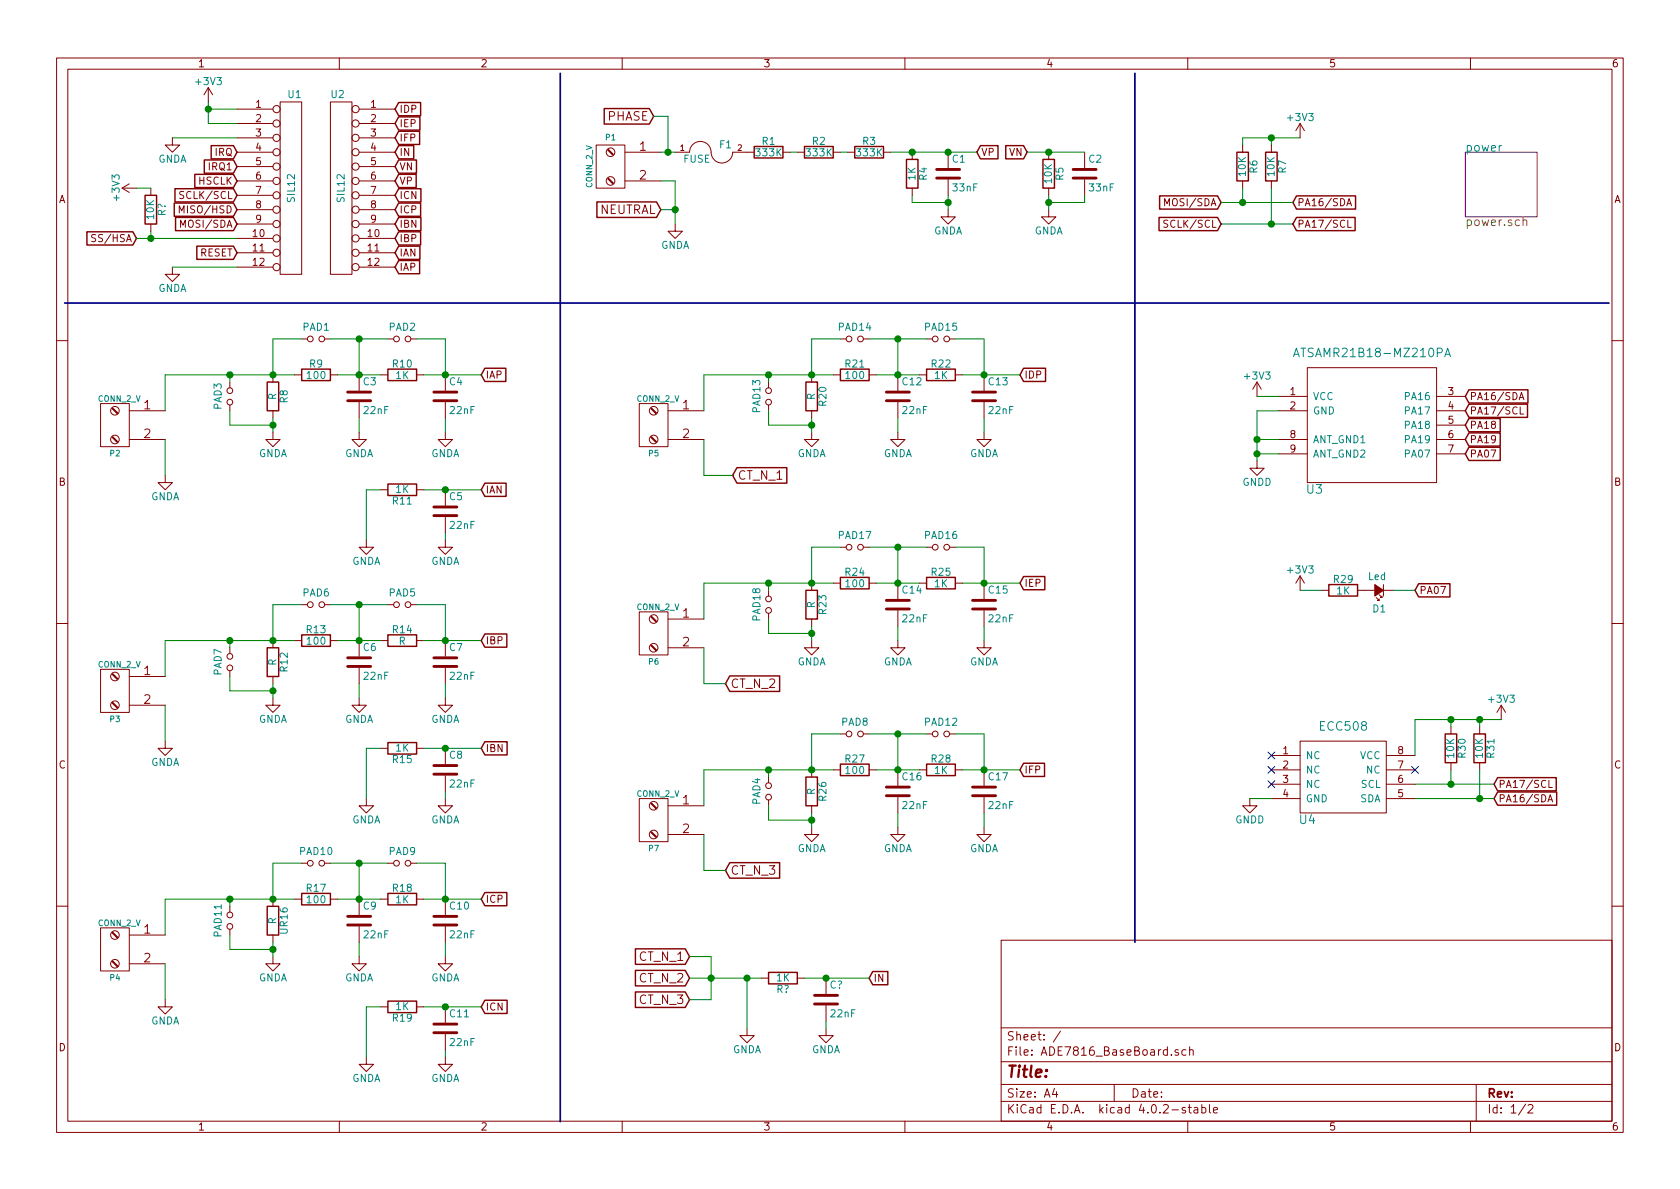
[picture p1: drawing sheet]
<svg xmlns="http://www.w3.org/2000/svg" width="297mm" height="210mm" viewBox="0 0 297 210" stroke-linecap="round" stroke-linejoin="round" font-family="sans-serif">
<g fill="none" stroke="#840000" stroke-width=".18">
<path d="M10 10.3h277v189.9h-277zM12 12.2h273v186.1h-273zM36.8 15.5l-.7 1.3M36.8 15.5v2.5M36.8 15.5l.8 1.3M41.9 19.3h6.4M49.5 18h3.8v30.5h-3.8zM58.4 18h3.8v30.5h-3.8zM60 10.3v1.9M63.5 19.3h6.3M110 10.3v1.9M160 10.3v1.9"/>
<path d="M210 10.3v1.9M260 10.3v1.9M21.6 33.3l1.3 .7M21.6 33.3h2.5M22.9 32.5l-1.3 .8M26.7 33.3v1.2M26.7 39.6v1.3M30.5 24.4v1.2h1.2l-1.2 1.3-1.3-1.3h1.3M31.7 37.7v-1.3l.4 .9 .4-.9v1.3M41.9 21.8h6.4M41.9 24.4h6.4M41.9 26.9h6.4"/>
<path d="M41.9 29.5h6.4M41.9 32h6.4M41.9 34.5h6.4M41.9 37.1h6.4M41.9 39.6h6.4M63.5 21.8h6.3M63.5 24.4h6.3M63.5 26.9h6.3M63.5 29.5h6.3M63.5 32h6.3M63.5 34.5h6.3M63.5 37.1h6.3"/>
<path d="M63.5 39.6h6.3M105.4 25.6h5.1v7.7h-5.1zM110.5 26.9h6.3M110.5 32h6.3M119.4 39.6v1.3h1.2l-1.2 1.3-1.3-1.3h1.3M119.4 26.9h2.5a1.93 1.93 0 0 1 2.1-1.9 1.93 1.93 0 0 1 1.8 2.2 1.91 1.91 0 0 0 2 1.6 1.91 1.91 0 0 0 1.7-1.9h3.8M138.4 26.9h1.3M141 26.9h1.2M147.3 26.9h1.3M149.9 26.9h1.2M156.2 26.9h1.3M161.3 26.9v1.3"/>
<path d="M161.3 33.3v1.2M167.6 37.1v1.2h1.3l-1.3 1.3-1.2-1.3h1.2M167.6 26.9v2.8M167.6 31.7v2.8M185.4 37.1v1.2h1.3l-1.3 1.3-1.3-1.3h1.3M185.4 26.9v1.3M185.4 33.3v1.2M191.8 26.9v2.8M191.8 31.7v2.8M219.7 25.6v1.3M219.7 32v1.3M224.8 25.6v1.3"/>
<path d="M224.8 32v1.3M229.9 21.8l-.8 1.3M229.9 21.8v2.6M229.9 21.8l.7 1.3M238.1 36.4l.4-1.3 .5 1.3M238.3 36h.5M238.3 38.9v1.3h.6M16.9 41.5l-.6 .1v.4l.5 .2 .1 .3-.2 .2h-.5M30.5 47.2v1.3h1.2l-1.2 1.3-1.3-1.3h1.3M41.9 42.2h6.4M41.9 44.7h6.4M41.9 47.2h6.4"/>
<path d="M53.3 59.9h1.1M57.4 59.9h1M63.5 42.2h6.3M63.5 44.7h6.3M63.5 47.2h6.3M68.6 59.9h1M72.6 59.9h1.1M148.6 59.9h1M152.7 59.9h1M163.8 59.9h1M167.9 59.9h1M10 60.2h2"/>
<path d="M17.8 71.4h5.1v7.6h-5.1zM22.9 72.6h6.3M22.9 77.7h6.3M40.6 67.6v1M40.6 71.6v1M48.3 76.4v1.3h1.2l-1.2 1.3-1.3-1.3h1.3M48.3 66.3v1.3M48.3 72.6v1.3M52.1 66.3h1.2M58.4 66.3h1.3M63.5 76.4v1.3h1.3l-1.3 1.3-1.3-1.3h1.3M63.5 66.3v2.8"/>
<path d="M63.5 71.1v2.8M67.3 66.3h1.3M73.7 66.3h1.2M78.7 76.4v1.3h1.3l-1.3 1.3-1.2-1.3h1.2M78.7 66.3v2.8M78.7 71.1v2.8M113 71.4h5.1v7.6h-5.1zM118.1 72.6h6.4M118.1 77.7h6.4M135.9 67.6v1M135.9 71.6v1M143.5 76.4v1.3h1.3l-1.3 1.3-1.3-1.3h1.3"/>
<path d="M143.5 66.3v1.3M143.5 72.6v1.3M147.3 66.3h1.3M153.7 66.3h1.2M158.7 76.4v1.3h1.3l-1.3 1.3-1.2-1.3h1.2M158.7 66.3v2.8M158.7 71.1v2.8M162.6 66.3h1.2M168.9 66.3h1.3M174 76.4v1.3h1.3l-1.3 1.3-1.3-1.3h1.3M174 66.3v2.8M174 71.1v2.8"/>
<path d="M222.2 67.6l-.7 1.2M222.2 67.6v2.5M222.2 67.6l.8 1.2M226.1 72.6h5M226.1 77.7h5M226.1 70.1h5M231.1 65h22.9v20.3h-22.9zM254 72.6h5.1M254 77.7h5.1M254 70.1h5.1M254 75.2h5.1M268.6 70.7l.4-1.3 .4 1.3"/>
<path d="M268.7 70.3h.6M268.8 72v1.2h.6M285 60.2h2M29.2 84.1v1.2h1.3l-1.3 1.3-1.3-1.3h1.3M64.8 95.5v1.3h1.2l-1.2 1.2-1.3-1.2h1.3M67.3 86.6h1.3M73.7 86.6h1.2M78.7 95.5v1.3h1.3l-1.3 1.2-1.2-1.2h1.2M78.7 86.6v2.8M78.7 91.4v2.8M148.6 96.8h1M152.7 96.8h1"/>
<path d="M163.8 96.8h1M167.9 96.8h1M222.2 81.5v1.3h1.3l-1.3 1.3-1.2-1.3h1.2M226.1 80.3h5M254 80.3h5.1M10 110.3h2M17.8 118.4h5.1v7.6h-5.1zM22.9 119.6h6.3M40.6 114.5v1.1M40.6 118.6v1M48.3 113.3v1.2M48.3 119.6v1.3"/>
<path d="M52.1 113.3h1.2M53.3 106.9h1.1M57.4 106.9h1M58.4 113.3h1.3M63.5 113.3v2.8M63.5 118.1v2.8M67.3 113.3h1.3M68.6 106.9h1M72.6 106.9h1.1M73.7 113.3h1.2M78.7 113.3v2.8M78.7 118.1v2.8"/>
<path d="M113 108.2h5.1v7.6h-5.1zM118.1 109.5h6.4M118.1 114.5h6.4M135.9 104.4v1M135.9 108.5v1M143.5 113.3v1.2h1.3l-1.3 1.3-1.3-1.3h1.3M143.5 103.1v1.3M143.5 109.5v1.2M147.3 103.1h1.3M153.7 103.1h1.2M158.7 113.3v1.2h1.3l-1.3 1.3-1.2-1.3h1.2M158.7 103.1v2.8"/>
<path d="M158.7 107.9v2.8M162.6 103.1h1.2M168.9 103.1h1.3M174 113.3v1.2h1.3l-1.3 1.3-1.3-1.3h1.3M174 103.1v2.8M174 107.9v2.8M229.9 101.8v2.6M229.9 101.8l-.8 1.3M229.9 101.8l.7 1.3M233.7 104.4h1.2M240 104.4h3.1M243.3 105.7l.5 .5h-.2h.2v-.3"/>
<path d="M243.8 105.2l.5 .5h-.2h.2v-.3M244.6 104.4h1.8M244.6 103.4v2M285 110.3h2M22.9 124.7h6.3M29.2 131.1v1.2h1.3l-1.3 1.3-1.3-1.3h1.3M48.3 123.4v1.3h1.2l-1.2 1.3-1.3-1.3h1.3M63.5 123.4v1.3h1.3l-1.3 1.3-1.3-1.3h1.3M67.3 132.3h1.3M73.7 132.3h1.2M78.7 123.4v1.3h1.3l-1.3 1.3-1.2-1.3h1.2M78.7 132.3v2.8"/>
<path d="M78.7 137.2v2.7M135.9 137.4v1M143.5 136.1v1.3M147.3 136.1h1.3M148.6 129.8h1M152.7 129.8h1M153.7 136.1h1.2M158.7 136.1v2.8M162.6 136.1h1.2M163.8 129.8h1M167.9 129.8h1M168.9 136.1h1.3"/>
<path d="M174 136.1v2.8M224.8 136.1h5.1M224.8 133.6h5.1M224.8 138.7h5.1M229.9 131.1h15.2v12.7h-15.2zM245.1 136.1h5.1M245.1 133.6h5.1M245.1 138.7h5.1M256.5 128.5v1.3M256.5 134.9v1.2M261.6 128.5v1.3M261.6 134.9v1.2"/>
<path d="M265.4 124.7l-.7 1.3M265.4 124.7v2.5M265.4 124.7l.8 1.3M273.9 138v1.3h.6M48.3 159v1.3M52.1 159h1.2M53.3 152.6h1.1M57.4 152.6h1M58.4 159h1.3M63.5 159v2.8M64.8 141.2v1.3h1.2l-1.2 1.3-1.3-1.3h1.3M67.3 159h1.3"/>
<path d="M68.6 152.6h1M72.6 152.6h1.1M73.7 159h1.2M78.7 141.2v1.3h1.3l-1.3 1.3-1.2-1.3h1.2M78.7 159v2.8M113 141.2h5.1v7.6h-5.1zM118.1 142.5h6.4M118.1 147.6h6.4M135.9 141.5v1M143.5 146.3v1.3h1.3l-1.3 1.2-1.3-1.2h1.3M143.5 142.5v1.3M158.7 146.3v1.3h1.3l-1.3 1.2-1.2-1.2h1.2"/>
<path d="M158.7 141v2.8M174 146.3v1.3h1.3l-1.3 1.2-1.3-1.2h1.3M174 141v2.8M221 141.2v1.3h1.2l-1.2 1.3-1.3-1.3h1.3M224.8 141.2h5.1M245.1 141.2h5.1M273.7 141.8l.4-1.3 .4 1.3M273.8 141.4h.6M10 160.2h2M17.8 164.1h5.1v7.6h-5.1zM22.9 165.3h6.3M22.9 170.4h6.3"/>
<path d="M29.2 176.8v1.2h1.3l-1.3 1.3-1.3-1.3h1.3M40.6 160.3v1M40.6 164.3v1M48.3 169.2v1.2h1.2l-1.2 1.3-1.3-1.3h1.3M48.3 165.3v1.3M63.5 169.2v1.2h1.3l-1.3 1.3-1.3-1.3h1.3M63.5 163.8v2.8M67.3 178h1.3M73.7 178h1.2M78.7 169.2v1.2h1.3l-1.3 1.3-1.2-1.3h1.2M78.7 163.8v2.8M78.7 178v2.8"/>
<path d="M134.6 173h1.3M141 173h1.2M146 173v2.8M146 177.8v2.8M177 166.3h108v32h-108zM285 160.2h2M60 198.3v1.9M64.8 186.9v1.3h1.2l-1.2 1.3-1.3-1.3h1.3M78.7 186.9v1.3h1.3l-1.3 1.3-1.2-1.3h1.2M78.7 182.9v2.8M110 198.3v1.9M132.1 181.9v1.2h1.2l-1.2 1.3-1.3-1.3h1.3"/>
<path d="M146 181.9v1.2h1.3l-1.3 1.3-1.2-1.3h1.2M160 198.3v1.9M177 194.8h108M177 191.8h108M177 187.8h108M177 181.8h108M186.4 192.5l-.3 1h.9M186.8 193v1M187.5 182.3l-1.3 2M197 191.8v3M208.3 185.7a.37 .37 0 0 0-.6 .1l.1 .2 .5 .2 .1 .1-.2 .3-.5-.1M209.6 195.9a.37 .37 0 0 0-.6 .1l.1 .3 .5 .1 .1 .1-.3 .3-.4-.1"/>
<path d="M209.7 185.7l-.5-.1-.2 .3v.6l.2 .1 .5-.1M210 198.3v1.9M210.1 195.8h.5M210.3 195.3v1.3l.3 .2M210.3 185.7l.2-.1 .4 .1 .1 .9M210.3 185.1v1.5M211.2 195.9h.5l.1 .9M211.8 196.2l-.5 .1-.2 .2 .2 .3 .5-.1M212.5 195.9l.4-.1 .3 .3-.1 .6h-.6M212.5 195.3v1.5M213.8 195.3v1.3l.2 .2M214.6 196.3l.7-.1-.1-.3-.4-.1-.2 .2v.7h.6"/>
<path d="M260 198.3v1.9M261 191.8v6.5M269.7 195.2l-1.2 2M270.2 195.5l.2-.2h.4l.2 .5-.9 1h.9"/>
<circle cx="48.9" cy="19.3" r=".63"/>
<circle cx="62.9" cy="19.3" r=".63"/>
<circle cx="48.9" cy="39.6" r=".63"/>
<circle cx="48.9" cy="29.5" r=".63"/>
<circle cx="48.9" cy="21.8" r=".63"/>
<circle cx="48.9" cy="26.9" r=".63"/>
<circle cx="48.9" cy="32" r=".63"/>
<circle cx="48.9" cy="37.1" r=".63"/>
<circle cx="48.9" cy="24.4" r=".63"/>
<circle cx="48.9" cy="34.5" r=".63"/>
<circle cx="62.9" cy="21.8" r=".63"/>
<circle cx="62.9" cy="37.1" r=".63"/>
<circle cx="62.9" cy="29.5" r=".63"/>
<circle cx="62.9" cy="39.6" r=".63"/>
<circle cx="62.9" cy="24.4" r=".63"/>
<circle cx="62.9" cy="26.9" r=".63"/>
<circle cx="62.9" cy="32" r=".63"/>
<circle cx="62.9" cy="34.5" r=".63"/>
<circle cx="107.9" cy="26.9" r=".76"/>
<circle cx="107.9" cy="32" r=".76"/>
<circle cx="48.9" cy="42.2" r=".63"/>
<circle cx="48.9" cy="47.2" r=".63"/>
<circle cx="48.9" cy="44.7" r=".63"/>
<circle cx="54.9" cy="59.9" r=".51"/>
<circle cx="56.9" cy="59.9" r=".51"/>
<circle cx="62.9" cy="44.7" r=".63"/>
<circle cx="62.9" cy="47.2" r=".63"/>
<circle cx="62.9" cy="42.2" r=".63"/>
<circle cx="70.1" cy="59.9" r=".51"/>
<circle cx="72.1" cy="59.9" r=".51"/>
<circle cx="150.1" cy="59.9" r=".51"/>
<circle cx="152.1" cy="59.9" r=".51"/>
<circle cx="165.4" cy="59.9" r=".51"/>
<circle cx="167.4" cy="59.9" r=".51"/>
<circle cx="20.3" cy="77.7" r=".76"/>
<circle cx="20.3" cy="72.6" r=".76"/>
<circle cx="40.6" cy="71.1" r=".51"/>
<circle cx="40.6" cy="69.1" r=".51"/>
<circle cx="115.6" cy="72.6" r=".76"/>
<circle cx="115.6" cy="77.7" r=".76"/>
<circle cx="135.9" cy="69.1" r=".51"/>
<circle cx="135.9" cy="71.1" r=".51"/>
<circle cx="150.1" cy="96.8" r=".51"/>
<circle cx="152.1" cy="96.8" r=".51"/>
<circle cx="165.4" cy="96.8" r=".51"/>
<circle cx="167.4" cy="96.8" r=".51"/>
<circle cx="20.3" cy="119.6" r=".76"/>
<circle cx="40.6" cy="118.1" r=".51"/>
<circle cx="40.6" cy="116.1" r=".51"/>
<circle cx="54.9" cy="106.9" r=".51"/>
<circle cx="56.9" cy="106.9" r=".51"/>
<circle cx="70.1" cy="106.9" r=".51"/>
<circle cx="72.1" cy="106.9" r=".51"/>
<circle cx="115.6" cy="109.5" r=".76"/>
<circle cx="115.6" cy="114.5" r=".76"/>
<circle cx="135.9" cy="107.9" r=".51"/>
<circle cx="135.9" cy="105.9" r=".51"/>
<circle cx="20.3" cy="124.7" r=".76"/>
<circle cx="135.9" cy="138.9" r=".51"/>
<circle cx="150.1" cy="129.8" r=".51"/>
<circle cx="152.1" cy="129.8" r=".51"/>
<circle cx="165.4" cy="129.8" r=".51"/>
<circle cx="167.4" cy="129.8" r=".51"/>
<circle cx="54.9" cy="152.6" r=".51"/>
<circle cx="56.9" cy="152.6" r=".51"/>
<circle cx="70.1" cy="152.6" r=".51"/>
<circle cx="72.1" cy="152.6" r=".51"/>
<circle cx="115.6" cy="142.5" r=".76"/>
<circle cx="115.6" cy="147.6" r=".76"/>
<circle cx="135.9" cy="141" r=".51"/>
<circle cx="20.3" cy="165.3" r=".76"/>
<circle cx="20.3" cy="170.4" r=".76"/>
<circle cx="40.6" cy="163.8" r=".51"/>
<circle cx="40.6" cy="161.8" r=".51"/>
</g>
<g fill="none" stroke="#840000" stroke-width=".25">
<path d="M70.5 18.1h3.9v2.4h-3.9l-.7-1.2zM106.8 19.2h8l.8 1.4-.8 1.3h-8zM25.7 34.5h2v5.1h-2zM30.8 35.9h10.5l.6 1.2-.6 1.1h-10.5zM30.9 33.4h10.4l.6 1.1-.6 1.2h-10.4zM31 38.4h10.3l.6 1.2-.6 1.2h-10.3zM34.4 30.8h6.9l.6 1.2-.6 1.2h-6.9zM36.1 28.3h5.2l.6 1.2-.6 1.1h-5.2zM37.3 25.7h4l.6 1.2-.6 1.2h-4zM70.5 20.7h3.7v2.3h-3.7l-.7-1.2zM70.5 23.2h3.7v2.3h-3.7l-.7-1.1zM70.5 25.7h2.7v2.4h-2.7l-.7-1.2z"/>
<path d="M70.5 28.3h3.1v2.3h-3.1l-.7-1.1zM70.5 30.8h3.1v2.4h-3.1l-.7-1.2zM70.5 33.4h3.9v2.3h-3.9l-.7-1.2zM70.5 35.9h3.9v2.3h-3.9l-.7-1.1zM70.5 38.4h3.9v2.4h-3.9l-.7-1.2zM105.5 35.7h10.6l.7 1.4-.7 1.3h-10.6zM133.3 25.9h5.1v2h-5.1zM142.2 25.9h5.1v2h-5.1zM151.1 25.9h5.1v2h-5.1zM160.3 28.2h2v5.1h-2zM173.4 25.7h3.1v2.4h-3.1l-.7-1.2zM177.8 25.7h3.2l.6 1.2-.6 1.2h-3.2z"/>
<path d="M184.4 28.2h2v5.1h-2zM204.9 38.4h10.4l.6 1.2-.6 1.2h-10.4zM205 34.6h10.3l.6 1.2-.6 1.2h-10.3zM218.7 26.9h2v5.1h-2zM223.8 26.9h2v5.1h-2zM229.2 34.6h10.5v2.4h-10.5l-.6-1.2zM229.2 38.4h10.4v2.4h-10.4l-.6-1.2zM15.4 41h8.1l.6 1.2-.6 1.1h-8.1zM34.8 43.5h6.5l.6 1.2-.6 1.2h-6.5zM70.5 41h3.9v2.3h-3.9l-.7-1.1zM70.5 43.5h3.7v2.4h-3.7l-.7-1.2zM70.5 46.1h3.7v2.3h-3.7l-.7-1.2z"/>
<path d="M47.2 67.6h2.1v5h-2.1zM53.3 65.3h5.1v2h-5.1zM68.6 65.3h5.1v2h-5.1zM85.7 65.1h3.7v2.4h-3.7l-.6-1.2zM142.5 67.6h2v5h-2zM148.6 65.3h5.1v2h-5.1zM163.8 65.3h5.1v2h-5.1zM181 65.1h3.9v2.4h-3.9l-.7-1.2zM259.7 68.9h10.5v2.4h-10.5l-.6-1.2zM259.7 71.5h10.4v2.3h-10.4l-.6-1.2zM259.7 74h5.6v2.3h-5.6l-.6-1.1zM259.7 76.5h5.6v2.4h-5.6l-.6-1.2z"/>
<path d="M259.7 79.1h5.6v2.3h-5.6l-.6-1.1zM68.6 85.6h5.1v2h-5.1zM85.7 85.4h3.8v2.4h-3.8l-.6-1.2zM130.3 82.7h8.8v2.7h-8.8l-.8-1.3zM47.2 114.5h2.1v5.1h-2.1zM53.3 112.3h5.1v2h-5.1zM68.6 112.3h5.1v2h-5.1zM85.7 112.1h3.9v2.3h-3.9l-.6-1.1zM129 119.5h8.8v2.8h-8.8l-.7-1.4zM142.5 104.4h2v5.1h-2zM148.6 102.1h5.1v2h-5.1zM163.8 102.1h5.1v2h-5.1z"/>
<path d="M181 101.9h3.7v2.4h-3.7l-.7-1.2zM234.9 103.4h5.1v2h-5.1zM250.8 103.2h5.6v2.4h-5.6l-.6-1.2zM68.6 131.3h5.1v2h-5.1zM85.7 131.2h4v2.3h-4l-.6-1.2zM142.5 137.4h2v5.1h-2zM148.6 135.1h5.1v2.1h-5.1zM163.8 135.1h5.1v2.1h-5.1zM181 135h3.7v2.3h-3.7l-.7-1.2zM255.5 129.8h2.1v5.1h-2.1zM260.6 129.8h2v5.1h-2zM264.8 137.5h10.4v2.3h-10.4l-.6-1.1z"/>
<path d="M53.3 158h5.1v2h-5.1zM68.6 158h5.1v2h-5.1zM85.7 157.8h3.9v2.4h-3.9l-.6-1.2zM129 152.5h8.8v2.8h-8.8l-.7-1.4zM264.8 140h10.4v2.4h-10.4l-.6-1.2zM47.2 160.3h2.1v5h-2.1zM68.6 177h5.1v2.1h-5.1zM85.7 176.9h4v2.3h-4l-.6-1.2zM112.3 167.8h8.9l.7 1.4-.7 1.3h-8.9zM112.3 171.6h8.9l.7 1.4-.7 1.3h-8.9zM112.3 175.4h8.9l.7 1.4-.7 1.3h-8.9zM135.9 172h5.1v2h-5.1z"/>
<path d="M154.3 171.8h2.7v2.3h-2.7l-.6-1.1z"/>
</g>
<g fill="none" stroke="#840000" stroke-width=".51">
<path d="M165.6 31.5h4.1M165.6 30h4.1M189.7 31.5h4.1M189.7 30h4.1M61.5 70.9h4M61.5 69.3h4M76.7 70.9h4.1M76.7 69.3h4.1M156.7 70.9h4.1M156.7 69.3h4.1M172 70.9h4M172 69.3h4"/>
<path d="M76.7 91.2h4.1M76.7 89.7h4.1M61.5 117.9h4M61.5 116.3h4M76.7 117.9h4.1M76.7 116.3h4.1M156.7 107.7h4.1M156.7 106.2h4.1M172 107.7h4M172 106.2h4M76.7 136.9h4.1M76.7 135.4h4.1"/>
<path d="M156.7 139.2h4.1M172 139.2h4M156.7 140.7h4.1M172 140.7h4M61.5 163.6h4M61.5 162h4M76.7 163.6h4.1M76.7 162h4.1M144 177.5h4.1M144 176h4.1M76.7 182.6h4.1M76.7 181.1h4.1"/>
</g>
<g fill="#840000" stroke="#840000" stroke-width=".18">
<path d="M19.8 77.3l.1-.1 .9 .9-.1 .1z"/>
<path d="M19.8 72.3l.1-.2 .9 .9-.1 .1z"/>
<path d="M19.8 124.3l.1-.1 .9 .9-.1 .1z"/>
<path d="M19.8 119.2l.1-.1 .9 .9-.1 .1z"/>
<path d="M107.4 31.6l.2-.1 .9 .9-.2 .1z"/>
<path d="M107.6 26.4l.9 .9-.2 .1-.9-.9z"/>
<path d="M19.8 170l.1-.1 .9 .9-.1 .1z"/>
<path d="M19.8 165l.1-.2 .9 .9-.1 .2z"/>
<path d="M115.1 77.3l.1-.1 .9 .9-.1 .1z"/>
<path d="M115.1 72.3l.1-.2 .9 .9-.1 .1z"/>
<path d="M115.1 114.2l.1-.2 .9 .9-.1 .2z"/>
<path d="M115.1 109.1l.1-.1 .9 .8-.1 .2z"/>
<path d="M115.1 147.2l.1-.1 .9 .8-.1 .2z"/>
<path d="M115.1 142.1l.1-.1 .9 .9-.1 .1z"/>
<path d="M243.1 103.4l1.5 1-1.5 1z"/>
</g>
<path d="M228.7 63.1l.5-1.5 .5 1.5M228.8 62.7h.8M255.4 63.1l.6-1.5 .5 1.5M255.6 62.7h.7" fill="none" stroke="#008484" stroke-width=".18"/>
<path d="M224.2 133l1.2 1.2M224.2 135.5l1.2 1.2M224.2 138.1l1.2 1.2M225.4 133l-1.2 1.2M225.4 135.5l-1.2 1.2M225.4 138.1l-1.2 1.2M249.6 135.5l1.2 1.2M250.8 135.5l-1.2 1.2" fill="none" stroke="#000084" stroke-width=".18"/>
<path d="M259.1 26.9h12.7v11.4h-12.7z" fill="none" stroke="#840084" stroke-width=".18"/>
<path d="M269.3 39h.1a.36 .36 0 0 1 .6 .1v.8" fill="none" stroke="#848400" stroke-width=".18"/>
<g fill="none" stroke="#008400" stroke-width=".18">
<path d="M36.8 19.3h5.1M36.8 18v3.8h5.1M24.1 33.3h2.6M30.5 24.4h11.4M115.6 20.6h2.5v6.3M116.8 26.9h2.6M116.8 32h2.6v7.6M116.8 37.1h2.6M139.7 26.9h1.3M148.6 26.9h1.3M157.5 26.9h15.2M161.3 34.5v1.3h6.3"/>
<path d="M167.6 34.5v2.6M181.6 26.9h10.2M185.4 34.5v2.6M191.8 34.5v1.3h-6.4M215.9 35.8h12.7M215.9 39.6h12.7M219.7 33.3v2.5M224.8 24.4v1.2M224.8 33.3v6.3M229.9 24.4h-10.2v1.2M24.1 42.2h17.8M26.7 40.9v1.3"/>
<path d="M30.5 47.2h11.4M53.3 59.9h-5v6.4M58.4 59.9h10.2M63.5 59.9v6.4M73.7 59.9h5v6.4M148.6 59.9h-5.1v6.4M153.7 59.9h10.1M158.7 59.9v6.4M168.9 59.9h5.1v6.4M29.2 77.7v6.4M40.6 72.6v2.6h7.7M40.6 66.3v1.3"/>
<path d="M48.3 73.9v2.5M52.1 66.3h-22.9v6.3M59.7 66.3h7.6M63.5 73.9v2.5M74.9 66.3h10.2M78.7 73.9v2.5M124.5 77.7v6.4h5M135.9 72.6v2.6h7.6M135.9 66.3v1.3M143.5 73.9v2.5M147.3 66.3h-22.8v6.3M154.9 66.3h7.7"/>
<path d="M158.7 73.9v2.5M170.2 66.3h10.1M174 73.9v2.5M222.2 70.1h3.9M222.2 77.7h3.9M226.1 72.6h-3.9v8.9M67.3 86.6h-2.5v8.9M74.9 86.6h10.2M78.7 94.2v1.3M148.6 96.8h-5.1v6.3M153.7 96.8h10.1M158.7 96.8v6.3"/>
<path d="M168.9 96.8h5.1v6.3M222.2 80.3h3.9M40.6 113.3v1.2M40.6 119.6v2.6h7.7M52.1 113.3h-22.9v6.3M53.3 106.9h-5v6.4M58.4 106.9h10.2M59.7 113.3h7.6M63.5 106.9v6.4M73.7 106.9h5v6.4M74.9 113.3h10.2M124.5 114.5v6.4h3.8"/>
<path d="M135.9 103.1v1.3M135.9 109.5v2.5h7.6M143.5 110.7v2.6M147.3 103.1h-22.8v6.4M154.9 103.1h7.7M158.7 110.7v2.6M170.2 103.1h10.1M174 110.7v2.6M229.9 104.4h3.8M246.4 104.4h3.8M29.2 124.7v6.4M48.3 120.9v2.5"/>
<path d="M63.5 120.9v2.5M67.3 132.3h-2.5v8.9M74.9 132.3h10.2M78.7 120.9v2.5M78.7 139.9v1.3M135.9 136.1v1.3M147.3 136.1h-22.8v6.4M148.6 129.8h-5.1v6.3M153.7 129.8h10.1M154.9 136.1h7.7M158.7 129.8v6.3M168.9 129.8h5.1v6.3"/>
<path d="M170.2 136.1h10.1M250.2 138.7h14M256.5 127.2v1.3M256.5 136.1v2.6M261.6 127.2v1.3M261.6 136.1v5.1M265.4 127.2h-15.2v6.4M40.6 159v1.3M52.1 159h-22.9v6.3M53.3 152.6h-5v6.4M58.4 152.6h10.2M59.7 159h7.6"/>
<path d="M63.5 152.6v6.4M73.7 152.6h5v6.4M74.9 159h10.2M124.5 147.6v6.3h3.8M135.9 142.5v2.5h7.6M143.5 143.8v2.5M158.7 143.8v2.5M174 143.8v2.5M221 141.2h3.8M250.2 141.2h14M29.2 170.4v6.4M40.6 165.3v2.6h7.7"/>
<path d="M48.3 166.6v2.6M63.5 166.6v2.6M67.3 178h-2.5v8.9M74.9 178h10.2M78.7 166.6v2.6M121.9 173h12.7M121.9 169.2h3.8v7.6h-3.8M132.1 173v8.9M142.2 173h11.5M78.7 185.7v1.2M146 180.6v1.3"/>
</g>
<g fill="#008400" stroke="#008400" stroke-width=".25">
<circle cx="36.8" cy="19.3" r=".51"/>
<circle cx="78.7" cy="66.3" r=".51"/>
<circle cx="63.5" cy="66.3" r=".51"/>
<circle cx="63.5" cy="59.9" r=".51"/>
<circle cx="48.3" cy="66.3" r=".51"/>
<circle cx="48.3" cy="75.2" r=".51"/>
<circle cx="40.6" cy="66.3" r=".51"/>
<circle cx="78.7" cy="113.3" r=".51"/>
<circle cx="63.5" cy="113.3" r=".51"/>
<circle cx="63.5" cy="106.9" r=".51"/>
<circle cx="48.3" cy="113.3" r=".51"/>
<circle cx="48.3" cy="122.2" r=".51"/>
<circle cx="40.6" cy="113.3" r=".51"/>
<circle cx="167.6" cy="26.9" r=".51"/>
<circle cx="161.3" cy="26.9" r=".51"/>
<circle cx="167.6" cy="35.8" r=".51"/>
<circle cx="185.4" cy="26.9" r=".51"/>
<circle cx="185.4" cy="35.8" r=".51"/>
<circle cx="222.3" cy="80.3" r=".51"/>
<circle cx="222.3" cy="77.7" r=".51"/>
<circle cx="219.7" cy="35.8" r=".51"/>
<circle cx="224.8" cy="39.6" r=".51"/>
<circle cx="224.8" cy="24.4" r=".51"/>
<circle cx="78.7" cy="159" r=".51"/>
<circle cx="63.5" cy="159" r=".51"/>
<circle cx="63.5" cy="152.6" r=".51"/>
<circle cx="48.3" cy="159" r=".51"/>
<circle cx="48.3" cy="167.9" r=".51"/>
<circle cx="40.6" cy="159" r=".51"/>
<circle cx="78.7" cy="178" r=".51"/>
<circle cx="174" cy="66.3" r=".51"/>
<circle cx="158.8" cy="66.3" r=".51"/>
<circle cx="158.8" cy="59.9" r=".51"/>
<circle cx="143.5" cy="66.3" r=".51"/>
<circle cx="143.5" cy="75.2" r=".51"/>
<circle cx="135.9" cy="66.3" r=".51"/>
<circle cx="174" cy="103.1" r=".51"/>
<circle cx="158.8" cy="103.1" r=".51"/>
<circle cx="158.8" cy="96.8" r=".51"/>
<circle cx="143.5" cy="103.1" r=".51"/>
<circle cx="143.5" cy="112" r=".51"/>
<circle cx="135.9" cy="103.1" r=".51"/>
<circle cx="174" cy="136.1" r=".51"/>
<circle cx="158.8" cy="136.1" r=".51"/>
<circle cx="158.8" cy="129.8" r=".51"/>
<circle cx="143.5" cy="136.1" r=".51"/>
<circle cx="143.5" cy="145" r=".51"/>
<circle cx="135.9" cy="136.1" r=".51"/>
<circle cx="261.6" cy="141.2" r=".51"/>
<circle cx="256.5" cy="138.7" r=".51"/>
<circle cx="261.6" cy="127.2" r=".51"/>
<circle cx="256.5" cy="127.2" r=".51"/>
<circle cx="146.1" cy="173" r=".51"/>
<circle cx="132.1" cy="173" r=".51"/>
<circle cx="125.7" cy="173" r=".51"/>
<circle cx="78.7" cy="86.6" r=".51"/>
<circle cx="78.7" cy="132.3" r=".51"/>
<circle cx="26.7" cy="42.2" r=".51"/>
<circle cx="118.1" cy="26.9" r=".51"/>
<circle cx="119.4" cy="37.1" r=".51"/>
</g>
<path d="M99.1 12.9v185.5M200.7 12.9v153.7M11.4 53.6h273.1" fill="none" stroke="#000084" stroke-width=".3"/>
<text font-size="2.8" fill="#840000" x="178" y="190.5">Title:</text>
<g font-size="2.1" fill="#840000">
<text x="107.3" y="21.3">PHASE</text>
<text x="113.1" y="26.7">1</text>
<text x="113.1" y="31.7">2</text>
<text x="105.8" y="37.8">NEUTRAL</text>
<text x="25.5" y="72.4">1</text>
<text x="25.5" y="77.5">2</text>
<text x="120.7" y="72.4">1</text>
<text x="120.7" y="77.5">2</text>
<text x="130.5" y="84.8">CT_N_1</text>
<text x="120.7" y="109.2">1</text>
<text x="25.5" y="119.4">1</text>
<text x="120.7" y="114.3">2</text>
<text x="25.5" y="124.5">2</text>
<text x="129.2" y="121.7">CT_N_2</text>
<text x="120.7" y="142.2">1</text>
<text x="120.7" y="147.3">2</text>
<text x="129.2" y="154.7">CT_N_3</text>
<text x="25.5" y="165.1">1</text>
<text x="25.5" y="170.2">2</text>
<text x="113.1" y="169.9">CT_N_1</text>
<text x="113.1" y="173.7">CT_N_2</text>
<text x="113.1" y="177.5">CT_N_3</text>
<text x="178" y="184">Sheet: /</text>
<text x="178" y="186.7">File: ADE7816_BaseBoard.sch</text>
<text x="178" y="196.9">KiCad E.D.A. kicad 4.0.2-stable</text>
<text x="178" y="194.1">Size: A4</text>
<text x="200" y="194.1">Date:</text>
<text x="263" y="194.1">Rev:</text>
<text x="263" y="196.9">Id: 1/2</text>
</g>
<g font-size="2.1" fill="#008484">
<text x="259.1" y="26.8">power</text>
<text x="229.8" y="63.2">ATSAMR21B18-MZ210PA</text>
<text x="231.1" y="87.3">U3</text>
<text x="233.5" y="129.2">ECC508</text>
<text x="229.8" y="145.7">U4</text>
</g>
<text font-size="2.1" fill="#848400" x="259.1" y="40">power.sch</text>
<g font-size="1.8" fill="#840000">
<text x="35" y="11.9">1</text>
<text x="85" y="11.9">2</text>
<text x="135" y="11.9">3</text>
<text x="185" y="11.9">4</text>
<text x="235" y="11.9">5</text>
<text x="285" y="11.9">6</text>
<text x="45.2" y="19">1</text>
<text x="45.2" y="21.6">2</text>
<text x="65.6" y="19">1</text>
<text x="65.6" y="21.6">2</text>
<text x="70.6" y="19.9">IDP</text>
<text x="70.6" y="22.5">IEP</text>
<text x="38" y="27.6">IRQ</text>
<text x="45.2" y="24.1">3</text>
<text x="45.2" y="26.7">4</text>
<text x="45.2" y="29.2">5</text>
<text x="65.6" y="24.1">3</text>
<text x="65.6" y="26.7">4</text>
<text x="65.6" y="29.2">5</text>
<text x="70.6" y="25">IFP</text>
<text x="70.6" y="27.6">IN</text>
<text x="173.5" y="27.6">VP</text>
<text x="178.4" y="27.6">VN</text>
<text x="10.4" y="35.9">A</text>
<text x="32.3" y="35.2">SCLK/SCL</text>
<text x="35" y="32.6">HSCLK</text>
<text x="37" y="30.1">IRQ1</text>
<text x="45.2" y="31.7">6</text>
<text x="45.2" y="34.3">7</text>
<text x="65.6" y="31.7">6</text>
<text x="65.6" y="34.3">7</text>
<text x="70.6" y="30.1">VN</text>
<text x="70.6" y="32.6">VP</text>
<text x="70.6" y="35.2">ICN</text>
<text x="285.4" y="35.9">A</text>
<text x="32.4" y="37.7">MISO/HSD</text>
<text x="32.4" y="40.3">MOSI/SDA</text>
<text x="44.8" y="41.9">10</text>
<text x="45.2" y="36.8">8</text>
<text x="45.2" y="39.4">9</text>
<text x="65.1" y="41.9">10</text>
<text x="65.6" y="36.8">8</text>
<text x="65.6" y="39.4">9</text>
<text x="70.6" y="37.7">ICP</text>
<text x="70.6" y="40.3">IBN</text>
<text x="206.3" y="40.3">SCLK/SCL</text>
<text x="206.4" y="36.4">MOSI/SDA</text>
<text x="229.4" y="36.4">PA16/SDA</text>
<text x="229.4" y="40.3">PA17/SCL</text>
<text x="16.8" y="42.8">SS/HSA</text>
<text x="35.2" y="45.3">RESET</text>
<text x="44.8" y="44.4">11</text>
<text x="44.8" y="47">12</text>
<text x="65.1" y="44.4">11</text>
<text x="65.1" y="47">12</text>
<text x="70.6" y="42.8">IBP</text>
<text x="70.6" y="45.3">IAN</text>
<text x="70.6" y="47.9">IAP</text>
<text x="85.9" y="66.9">IAP</text>
<text x="181.1" y="66.9">IDP</text>
<text x="228.1" y="69.8">1</text>
<text x="256.1" y="69.8">3</text>
<text x="259.9" y="70.7">PA16/SDA</text>
<text x="228.1" y="72.4">2</text>
<text x="228.1" y="77.5">8</text>
<text x="256.1" y="72.4">4</text>
<text x="256.1" y="74.9">5</text>
<text x="256.1" y="77.5">6</text>
<text x="259.9" y="73.3">PA17/SCL</text>
<text x="259.9" y="75.8">PA18</text>
<text x="228.1" y="80">9</text>
<text x="256.1" y="80">7</text>
<text x="259.9" y="78.4">PA19</text>
<text x="259.9" y="80.9">PA07</text>
<text x="10.4" y="85.9">B</text>
<text x="85.9" y="87.2">IAN</text>
<text x="285.4" y="85.9">B</text>
<text x="181.1" y="103.8">IEP</text>
<text x="251" y="105">PA07</text>
<text x="85.9" y="113.9">IBP</text>
<text x="10.4" y="135.9">C</text>
<text x="85.9" y="133">IBN</text>
<text x="181.1" y="136.8">IFP</text>
<text x="226.8" y="133.3">1</text>
<text x="226.8" y="135.9">2</text>
<text x="247.2" y="135.9">7</text>
<text x="247.2" y="133.3">8</text>
<text x="285.4" y="135.9">C</text>
<text x="226.8" y="138.4">3</text>
<text x="226.8" y="141">4</text>
<text x="247.2" y="141">5</text>
<text x="247.2" y="138.4">6</text>
<text x="264.9" y="141.9">PA16/SDA</text>
<text x="264.9" y="139.3">PA17/SCL</text>
<text x="85.9" y="159.6">ICP</text>
<text x="154.5" y="173.6">IN</text>
<text x="85.9" y="178.7">ICN</text>
<text x="10.4" y="185.9">D</text>
<text x="285.4" y="185.9">D</text>
<text x="35" y="199.9">1</text>
<text x="85" y="199.9">2</text>
<text x="135" y="199.9">3</text>
<text x="185" y="199.9">4</text>
<text x="235" y="199.9">5</text>
<text x="285" y="199.9">6</text>
</g>
<g font-size="1.8" fill="#008484">
<text x="34.7" y="15">+3V3</text>
<text x="51" y="17.3">U1</text>
<text x="58.6" y="17.3">U2</text>
<text x="227.8" y="21.4">+3V3</text>
<text x="27.9" y="28.7">GNDA</text>
<text x="120.8" y="28.7">FUSE</text>
<text x="127.3" y="26.2">F1</text>
<text x="133.8" y="27.6">333K</text>
<text x="134.8" y="25.6">R1</text>
<text x="142.7" y="27.6">333K</text>
<text x="143.7" y="25.6">R2</text>
<text x="151.6" y="27.6">333K</text>
<text x="152.6" y="25.6">R3</text>
<text x="168.4" y="28.7">C1</text>
<text x="192.5" y="28.7">C2</text>
<text x="21.1" y="35.3" transform="rotate(-90 21.1 35.3)">+3V3</text>
<text x="52.1" y="35.6" transform="rotate(-90 52.1 35.6)">SIL12</text>
<text x="60.9" y="35.6" transform="rotate(-90 60.9 35.6)">SIL12</text>
<text x="161.8" y="31.8" transform="rotate(-90 161.8 31.8)">1K</text>
<text x="163.9" y="31.8" transform="rotate(-90 163.9 31.8)">R4</text>
<text x="168.6" y="33.8">33nF</text>
<text x="186" y="32.4" transform="rotate(-90 186 32.4)">10K</text>
<text x="188" y="31.8" transform="rotate(-90 188 31.8)">R5</text>
<text x="192.7" y="33.8">33nF</text>
<text x="220.3" y="31.1" transform="rotate(-90 220.3 31.1)">10K</text>
<text x="222.3" y="30.6" transform="rotate(-90 222.3 30.6)">R6</text>
<text x="225.3" y="31.1" transform="rotate(-90 225.3 31.1)">10K</text>
<text x="227.4" y="30.6" transform="rotate(-90 227.4 30.6)">R7</text>
<text x="27.2" y="38.7" transform="rotate(-90 27.2 38.7)">10K</text>
<text x="29.3" y="38.2" transform="rotate(-90 29.3 38.2)">R?</text>
<text x="165" y="41.4">GNDA</text>
<text x="182.8" y="41.4">GNDA</text>
<text x="116.8" y="44">GNDA</text>
<text x="27.9" y="51.6">GNDA</text>
<text x="53.5" y="58.5">PAD1</text>
<text x="68.8" y="58.5">PAD2</text>
<text x="148.3" y="58.5">PAD14</text>
<text x="163.5" y="58.5">PAD15</text>
<text x="54.8" y="65">R9</text>
<text x="69.5" y="65">R10</text>
<text x="149.5" y="65">R21</text>
<text x="164.7" y="65">R22</text>
<text x="48.8" y="70.7" transform="rotate(-90 48.8 70.7)">R</text>
<text x="50.9" y="71.2" transform="rotate(-90 50.9 71.2)">R8</text>
<text x="54.4" y="67">100</text>
<text x="64.3" y="68.1">C3</text>
<text x="70" y="67">1K</text>
<text x="79.5" y="68.1">C4</text>
<text x="144.1" y="70.7" transform="rotate(-90 144.1 70.7)">R</text>
<text x="146.1" y="71.7" transform="rotate(-90 146.1 71.7)">R20</text>
<text x="149.7" y="67">100</text>
<text x="159.6" y="68.1">C12</text>
<text x="165.3" y="67">1K</text>
<text x="174.9" y="68.1">C13</text>
<text x="220.2" y="67.1">+3V3</text>
<text x="232.2" y="70.7">VCC</text>
<text x="248.6" y="70.7">PA16</text>
<text x="39.2" y="72.4" transform="rotate(-90 39.2 72.4)">PAD3</text>
<text x="64.4" y="73.2">22nF</text>
<text x="79.7" y="73.2">22nF</text>
<text x="134.4" y="72.9" transform="rotate(-90 134.4 72.9)">PAD13</text>
<text x="159.7" y="73.2">22nF</text>
<text x="174.9" y="73.2">22nF</text>
<text x="232.2" y="73.3">GND</text>
<text x="248.6" y="73.3">PA17</text>
<text x="248.6" y="75.8">PA18</text>
<text x="45.7" y="80.8">GNDA</text>
<text x="60.9" y="80.8">GNDA</text>
<text x="76.1" y="80.8">GNDA</text>
<text x="140.9" y="80.8">GNDA</text>
<text x="156.2" y="80.8">GNDA</text>
<text x="171.4" y="80.8">GNDA</text>
<text x="232.2" y="78.4">ANT_GND1</text>
<text x="232.2" y="80.9">ANT_GND2</text>
<text x="248.6" y="78.4">PA19</text>
<text x="248.6" y="80.9">PA07</text>
<text x="26.6" y="88.4">GNDA</text>
<text x="69.5" y="89.2">R11</text>
<text x="70" y="87.2">1K</text>
<text x="79.5" y="88.4">C5</text>
<text x="219.7" y="85.9">GNDD</text>
<text x="79.7" y="93.5">22nF</text>
<text x="148.3" y="95.3">PAD17</text>
<text x="163.5" y="95.3">PAD16</text>
<text x="62.2" y="99.9">GNDA</text>
<text x="76.1" y="99.9">GNDA</text>
<text x="149.5" y="101.8">R24</text>
<text x="164.7" y="101.8">R25</text>
<text x="227.8" y="101.4">+3V3</text>
<text x="53.5" y="105.5">PAD6</text>
<text x="68.8" y="105.5">PAD5</text>
<text x="144.1" y="107.6" transform="rotate(-90 144.1 107.6)">R</text>
<text x="149.7" y="103.8">100</text>
<text x="159.6" y="104.9">C14</text>
<text x="165.3" y="103.8">1K</text>
<text x="174.9" y="104.9">C15</text>
<text x="235.9" y="103.1">R29</text>
<text x="236.4" y="105.1">1K</text>
<text x="241.9" y="102.6">Led</text>
<text x="54.3" y="112">R13</text>
<text x="54.4" y="114">100</text>
<text x="69.5" y="112">R14</text>
<text x="70.5" y="114">R</text>
<text x="134.4" y="109.7" transform="rotate(-90 134.4 109.7)">PAD18</text>
<text x="146.1" y="108.6" transform="rotate(-90 146.1 108.6)">R23</text>
<text x="159.7" y="110">22nF</text>
<text x="174.9" y="110">22nF</text>
<text x="242.7" y="108.3">D1</text>
<text x="39.2" y="119.4" transform="rotate(-90 39.2 119.4)">PAD7</text>
<text x="48.8" y="117.7" transform="rotate(-90 48.8 117.7)">R</text>
<text x="50.9" y="118.7" transform="rotate(-90 50.9 118.7)">R12</text>
<text x="64.3" y="115.1">C6</text>
<text x="79.5" y="115.1">C7</text>
<text x="140.9" y="117.6">GNDA</text>
<text x="156.2" y="117.6">GNDA</text>
<text x="171.4" y="117.6">GNDA</text>
<text x="64.4" y="120.2">22nF</text>
<text x="79.7" y="120.2">22nF</text>
<text x="263.3" y="124.3">+3V3</text>
<text x="45.7" y="127.8">GNDA</text>
<text x="60.9" y="127.8">GNDA</text>
<text x="76.1" y="127.8">GNDA</text>
<text x="148.8" y="128.3">PAD8</text>
<text x="163.5" y="128.3">PAD12</text>
<text x="26.6" y="135.4">GNDA</text>
<text x="69.5" y="134.9">R15</text>
<text x="70" y="132.9">1K</text>
<text x="79.5" y="134.2">C8</text>
<text x="149.5" y="134.8">R27</text>
<text x="149.7" y="136.8">100</text>
<text x="159.6" y="138">C16</text>
<text x="164.7" y="134.8">R28</text>
<text x="165.3" y="136.8">1K</text>
<text x="174.9" y="138">C17</text>
<text x="230.9" y="134.2">NC</text>
<text x="230.9" y="136.8">NC</text>
<text x="240.4" y="134.2">VCC</text>
<text x="241.5" y="136.8">NC</text>
<text x="257.1" y="134" transform="rotate(-90 257.1 134)">10K</text>
<text x="259.1" y="134" transform="rotate(-90 259.1 134)">R30</text>
<text x="262.2" y="134" transform="rotate(-90 262.2 134)">10K</text>
<text x="264.2" y="134" transform="rotate(-90 264.2 134)">R31</text>
<text x="79.7" y="139.2">22nF</text>
<text x="134.4" y="142.3" transform="rotate(-90 134.4 142.3)">PAD4</text>
<text x="144.1" y="140.6" transform="rotate(-90 144.1 140.6)">R</text>
<text x="146.1" y="141.6" transform="rotate(-90 146.1 141.6)">R26</text>
<text x="159.7" y="143">22nF</text>
<text x="174.9" y="143">22nF</text>
<text x="230.9" y="139.3">NC</text>
<text x="230.9" y="141.9">GND</text>
<text x="240.4" y="141.9">SDA</text>
<text x="240.6" y="139.3">SCL</text>
<text x="62.2" y="145.6">GNDA</text>
<text x="76.1" y="145.6">GNDA</text>
<text x="218.4" y="145.6">GNDD</text>
<text x="53" y="151.2">PAD10</text>
<text x="68.8" y="151.2">PAD9</text>
<text x="140.9" y="150.7">GNDA</text>
<text x="156.2" y="150.7">GNDA</text>
<text x="171.4" y="150.7">GNDA</text>
<text x="54.3" y="157.7">R17</text>
<text x="54.4" y="159.7">100</text>
<text x="64.3" y="160.8">C9</text>
<text x="69.5" y="157.7">R18</text>
<text x="70" y="159.7">1K</text>
<text x="79.6" y="160.8">C10</text>
<text x="39.2" y="165.6" transform="rotate(-90 39.2 165.6)">PAD11</text>
<text x="48.8" y="163.4" transform="rotate(-90 48.8 163.4)">R</text>
<text x="50.9" y="165.1" transform="rotate(-90 50.9 165.1)">UR16</text>
<text x="64.4" y="165.9">22nF</text>
<text x="79.7" y="165.9">22nF</text>
<text x="45.7" y="173.5">GNDA</text>
<text x="60.9" y="173.5">GNDA</text>
<text x="76.1" y="173.5">GNDA</text>
<text x="137.3" y="173.5">1K</text>
<text x="70" y="178.6">1K</text>
<text x="79.6" y="179.9">C11</text>
<text x="137.3" y="175.6">R?</text>
<text x="146.7" y="174.8">C?</text>
<text x="147" y="179.9">22nF</text>
<text x="26.6" y="181.1">GNDA</text>
<text x="69.5" y="180.6">R19</text>
<text x="79.7" y="185">22nF</text>
<text x="62.2" y="191.3">GNDA</text>
<text x="76.1" y="191.3">GNDA</text>
<text x="129.5" y="186.2">GNDA</text>
<text x="143.5" y="186.2">GNDA</text>
</g>
<g font-size="1.4" fill="#008484">
<text x="107.1" y="24.8">P1</text>
<text x="104.7" y="33.2" transform="rotate(-90 104.7 33.2)">CONN_2_V</text>
<text x="17.3" y="71">CONN_2_V</text>
<text x="112.6" y="71">CONN_2_V</text>
<text x="19.5" y="80.7">P2</text>
<text x="114.7" y="80.7">P5</text>
<text x="112.6" y="107.9">CONN_2_V</text>
<text x="17.3" y="118">CONN_2_V</text>
<text x="114.7" y="117.5">P6</text>
<text x="19.5" y="127.7">P3</text>
<text x="112.6" y="140.9">CONN_2_V</text>
<text x="114.7" y="150.5">P7</text>
<text x="17.3" y="163.7">CONN_2_V</text>
<text x="19.5" y="173.4">P4</text>
</g>
<g font-size="1.4" fill="#840000">
<text x="120.3" y="26.7">1</text>
<text x="130.4" y="26.7">2</text>
</g>
</svg>
